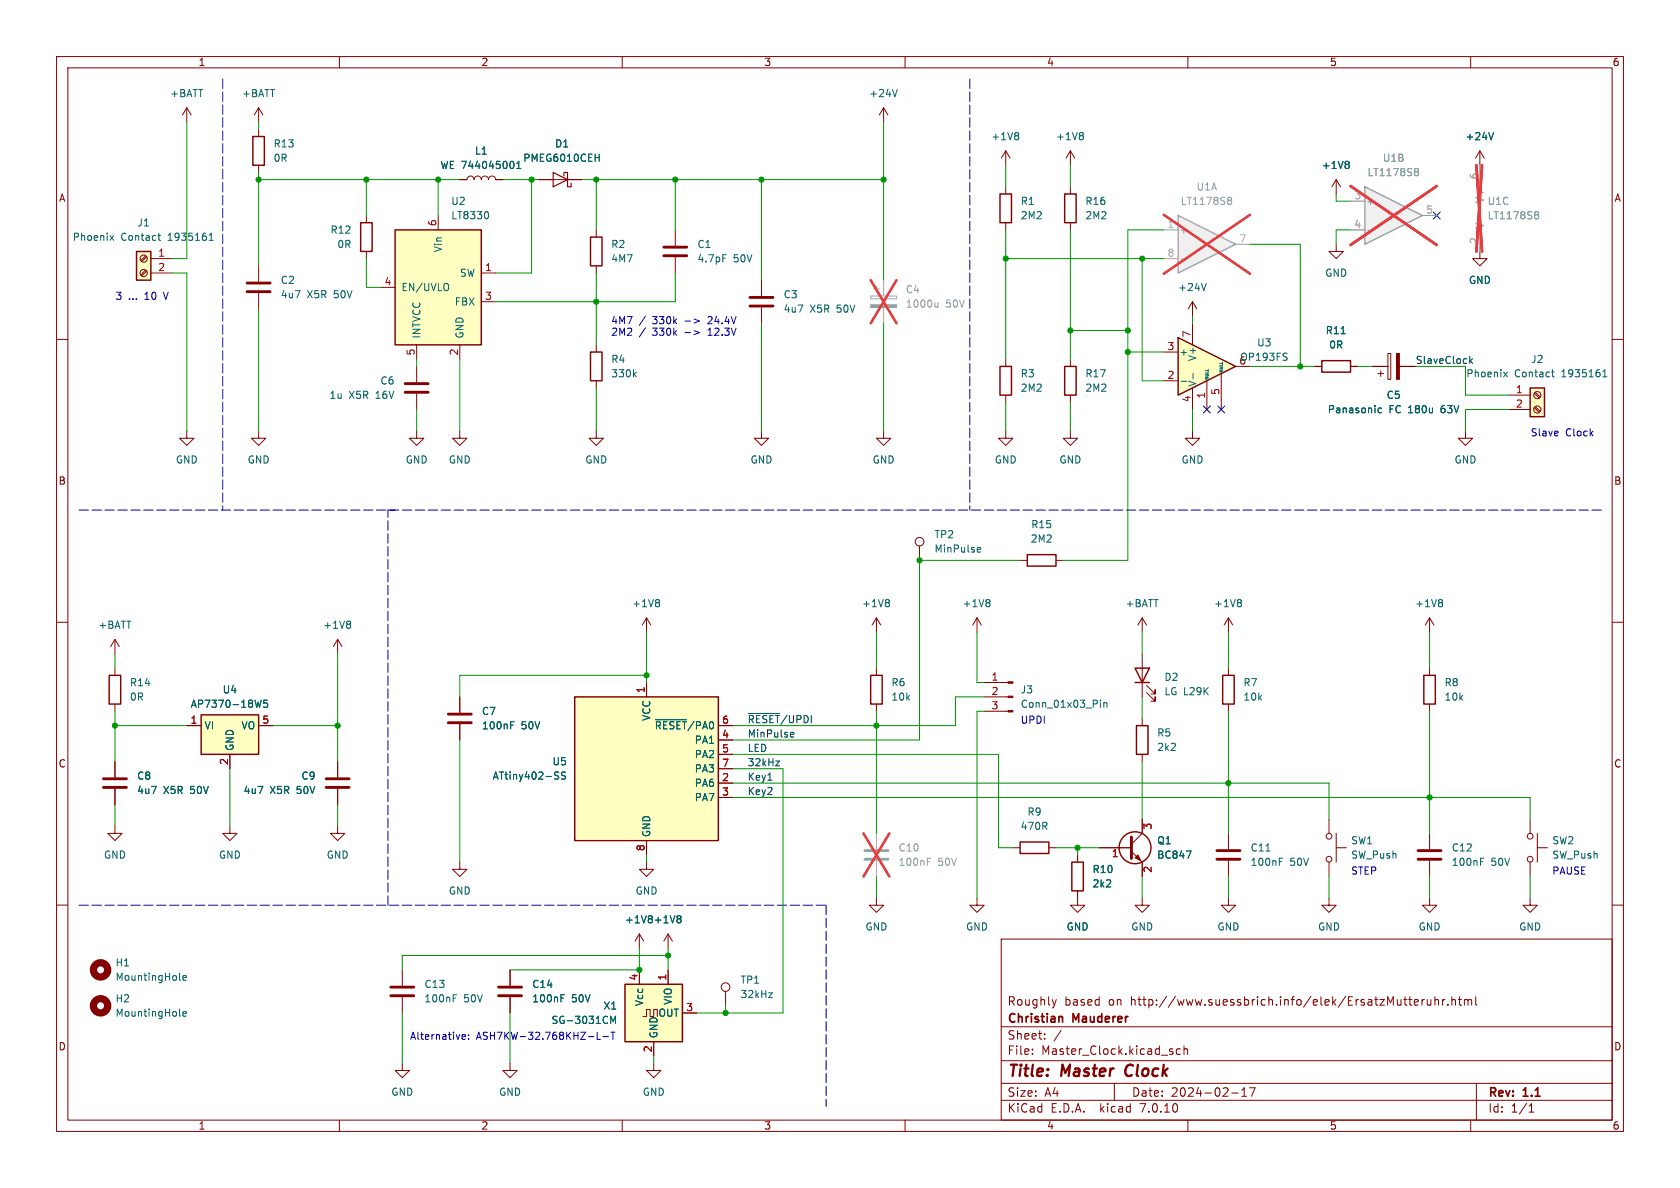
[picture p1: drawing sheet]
<svg xmlns="http://www.w3.org/2000/svg" width="297mm" height="210mm" viewBox="0 0 297 210" stroke-linecap="round" stroke-linejoin="round" font-family="sans-serif">
<g fill="none" stroke="#840000" stroke-width=".18">
<path d="M10 10h277v190h-277zM12 12h273v186h-273zM45.7 19.1v2.5M45.7 19.1l-.7 1.2M45.7 19.1l.8 1.2M60 10v2M110 10v2M156.2 19.1l-.8 1.2M156.2 19.1v2.5M156.2 19.1l.8 1.2M160 10v2M210 10v2"/>
<path d="M260 10v2M45.7 22.9v1.2M45.7 29.2v1.3M95.2 31.8h7.7M177.8 26.7v2.5M177.8 33v1.3M177.8 39.4v1.2M177.8 26.7l-.8 1.2M177.8 26.7l.8 1.2M189.2 26.7v2.5M189.2 33v1.3M189.2 39.4v1.2"/>
<path d="M189.2 26.7l-.7 1.2M189.2 26.7l.8 1.2M10 60h2M45.7 47v2.8M45.7 51.8v2.8M105.4 40.6v1.3M105.4 47v1.3M119.4 40.6v2.8M119.4 45.5v2.8M134.6 49.5v2.8M134.6 54.4v2.8M210.8 53.3l-.7 1.3"/>
<path d="M210.8 53.3v2.6M210.8 53.3l.8 1.3M236.2 43.2v1.3h1.3l-1.3 1.2-1.3-1.2h1.3M261.6 44.5v1.2h1.3l-1.3 1.3-1.3-1.3h1.3M285 60h2M33 76.2v1.3h1.3l-1.3 1.2-1.3-1.2h1.3M45.7 76.2v1.3h1.3l-1.3 1.2-1.3-1.2h1.3M73.7 76.2v1.3h1.2l-1.2 1.2-1.3-1.2h1.3M105.4 76.2v1.3h1.3l-1.3 1.2-1.3-1.2h1.3M105.4 61v1.2M105.4 67.3v1.3M134.6 76.2v1.3h1.3l-1.3 1.2-1.3-1.2h1.3"/>
<path d="M156.2 76.2v1.3h1.3l-1.3 1.2-1.3-1.2h1.3M232.4 64.8h1.3M238.8 64.8h1.2M162.6 96.5v2.6M10 110h2M20.3 118.1v1.3M114.3 109.2v2.6M114.3 109.2l-.8 1.3M114.3 109.2l.8 1.3M154.9 109.2l-.7 1.3M154.9 109.2v2.6M154.9 118.1v1.3"/>
<path d="M154.9 109.2l.8 1.3M172.7 109.2l-.7 1.3M172.7 109.2v2.6M172.7 109.2l.8 1.3M201.9 109.2v2.6M201.9 115.6v7.6M201.9 109.2l-.7 1.3M201.9 109.2l.8 1.3M217.2 109.2l-.8 1.3M217.2 109.2v2.6M217.2 118.1v1.3M217.2 109.2l.7 1.3"/>
<path d="M252.7 118.1v1.3M285 110h2M20.3 124.5v1.2M20.3 134.6v2.8M20.3 139.4v2.8M33 128.3h2.6M40.6 133.4v2.5M45.7 128.3h2.6M59.7 134.6v2.8M59.7 139.4v2.8M81.3 123.2v2.8M81.3 128v2.8"/>
<path d="M114.3 120.7v2.5M127 128.3h2.5M127 138.4h2.5M127 130.8h2.5M127 133.4h2.5M127 135.9h2.5M154.9 124.5v1.2M174 125.7h4.2M174 123.2h4.2M174 120.7h4.2M201.9 127v1.3M201.9 133.4v1.2"/>
<path d="M202.7 122.4l1.5 1.6v-.8v.8h-.7M202.7 121.2l1.5 1.5v-.8v.8h-.7M217.2 124.5v1.2M252.7 124.5v1.2M10 160h2M20.3 146.1v1.2h1.3l-1.3 1.3-1.3-1.3h1.3M40.6 146.1v1.2h1.3l-1.3 1.3-1.2-1.3h1.2M59.7 146.1v1.2h1.3l-1.3 1.3-1.3-1.3h1.3M81.3 152.4v1.3h1.2l-1.2 1.2-1.3-1.2h1.3M114.3 152.4v1.3h1.3l-1.3 1.2-1.3-1.2h1.3M114.3 148.6v2.5M127 141h2.5"/>
<path d="M154.9 158.8v1.2h1.3l-1.3 1.3-1.2-1.3h1.2M172.7 158.8v1.2h1.3l-1.3 1.3-1.3-1.3h1.3M179.1 149.9h1.2M185.4 149.9h1.3M190.5 157.5v2.5h1.3l-1.3 1.3-1.3-1.3h1.3M190.5 151.1v1.3M194.3 149.9h5.7M200 150.5l1.9 1.9v2.5M201.9 158.8v1.2h1.3l-1.3 1.3-1.2-1.3h1.2M201.9 144.8v2.5l-1.9 1.9M217.2 158.8v1.2h1.2l-1.2 1.3-1.3-1.3h1.3M217.2 147.3v2.8"/>
<path d="M217.2 152.1v2.8M234.9 158.8v1.2h1.3l-1.3 1.3-1.2-1.3h1.2M234.9 144.8v2.5M234.9 152.4v2.5M236.2 149.9h1.8M236.2 147.3v5.1M252.7 158.8v1.2h1.3l-1.3 1.3-1.2-1.3h1.2M252.7 147.3v2.8M252.7 152.1v2.8M270.5 158.8v1.2h1.3l-1.3 1.3-1.3-1.3h1.3M270.5 144.8v2.5M270.5 152.4v2.5"/>
<path d="M271.8 149.9h1.8M271.8 147.3v5.1M285 160h2M71.1 171.5v2.7M71.1 176.3v2.8M90.2 171.5v2.7M90.2 176.3v2.8M113 165.1v2.5M113 171.5v2.5M113 165.1l-.7 1.3M113 165.1l.8 1.3M113.7 179.7h.6v-1.3h.6v1.3h.7v-1.3h.6v1.3"/>
<path d="M118.1 165.1l-.8 1.3M118.1 165.1v2.5M118.1 171.5v2.5M118.1 165.1l.8 1.3M120.6 179.1h2.6M128.3 175.3v2.5M177 166h108v32h-108zM186 176.7l.4 1M186.4 177.7l-.2 .4M186.7 176.7l-.3 1M249 176.7h.6M249.2 177.5l.4 .2"/>
<path d="M250 177.2l.7-.1v-.3l-.5-.1-.2 .2 .1 .7h.6M251.4 176.7v1M251.8 176.7l-.3 .1-.1 .2M252.3 176.7l.1 .9 .3 .1 .3-.1M253 176.7v1M253.7 176.8l.2-.1 .3 .1 .1 .9M253.7 176.2v1.5M255 176.7v1M255.5 176.7l-.3 .1-.2 .2M256 177.6v.1M256.7 176.8l.2-.1 .3 .1 .1 .9M256.7 176.2v1.5"/>
<path d="M257.8 176.7h.6M258 176.2v1.3l.4 .2M258.9 176.8l.4-.1 .2 .2M258.9 176.7v1M259.5 176.9l.2-.2 .4 .1 .1 .9M259.5 176.9v.8M260.9 176.2v1.3l.2 .2M60 198v2M71.1 188v1.2h1.3l-1.3 1.3-1.3-1.3h1.3M90.2 188v1.2h1.2l-1.2 1.3-1.3-1.3h1.3M110 198v2M115.6 188v1.2h1.2l-1.2 1.3-1.3-1.3h1.3"/>
<path d="M115.6 184.2v2.5M160 198v2M177 194.5h108M177 191.5h108M177 187.5h108M177 181.5h108M182.5 186.3v.1M182.5 185.5v.1M184.7 183.6v.1M184.7 182.8v.1M187.6 182.1l-1.3 2M197 191.5v3"/>
<path d="M207.3 186v.3M208.7 185.5l-.5-.1-.2 .3v.4l.1 .2h.6M209.3 185.5l.2-.1 .4 .1 .1 .9M209.3 184.9v1.5M210 198v2M217.7 193.2h1.2M219.5 193.8h.9M219.5 192.7l.5-.4v1.5M220.9 192.3h1l-.7 1.5M260 198v2M261 191.5v6.5M270.3 196.6h.9"/>
<path d="M270.3 195.5l.4-.4v1.5"/>
<circle cx="162.6" cy="95.8" r=".76"/>
<circle cx="235" cy="151.9" r=".51"/>
<circle cx="235" cy="147.8" r=".51"/>
<circle cx="270.5" cy="147.8" r=".51"/>
<circle cx="270.5" cy="151.9" r=".51"/>
<circle cx="128.3" cy="174.5" r=".76"/>
</g>
<path d="M199.2 188.5a1.27 1.27 0 0 0 0 1.6" fill="none" stroke="#840000" stroke-width=".4"/>
<path d="M187.6 179.7l.2 .2v.8" fill="none" stroke="#840000" stroke-width=".3"/>
<g fill="none" stroke="#006464" stroke-width=".18">
<path d="M158.6 15.8l-.4 1.3M105.2 27.9h.7M105.9 27.2v1.3M179.9 23.4l.2 .3-.2 .3 .2 .2v.3l-.2 .2M191.3 23.4l.2 .3-.2 .3 .2 .2v.3l-.2 .2M127.8 45h.6M213.2 50.1l-.4 1.3M237.1 59h.7M112.1 66.1l.4 .5M112.5 65.8l-.5 .5M172.8 97.5h.5M172.8 96.8h.4l.2 .3-.6 .1"/>
<path d="M116.4 106l.2 .2-.2 .3 .2 .3v.2l-.2 .3M157 106l.2 .2-.2 .3 .2 .3v.2l-.2 .3M174.8 106l.2 .2-.2 .3 .2 .3v.2l-.2 .3M219.2 106l.3 .2-.3 .3 .3 .3v.2l-.3 .3M46.2 123.8l-.3 1.2-.3-.9M47.3 123.8h-.6l-.1 .6 .2-.1h.4l.1 .2v.4l-.2 .1-.5-.1M90.3 128.2h.4M90.3 127.6h.6M98.3 137.1l.3 .1 .2 .3-.3 .2h-.3M98.3 136.5h.5M100 136.5h-.5l-.2 .2 .1 .3 .5 .3v.3l-.2 .1h-.4M115.9 127.2h5.5"/>
<path d="M194.5 123.8v.1M194.5 124.2v.8M195.1 124.2v.8M195.1 124.3l.2-.1 .3 .1 .1 .7M209.7 150.4h.9l-.6 1.3M223.8 150.4h.7M226.2 152.3h.4M226.2 151.7h.6M261.7 152.3h.5M261.7 151.7h.6M31.7 173.1l.2 .2M31.7 179.5l.2 .1"/>
<path d="M32.3 172.9l.6-.1v-.3h-.4l-.2 .1 .1 .6h.5M32.3 179.2l.6-.1v-.2l-.4-.1-.2 .2 .1 .6h.5M80.1 176.4h.4M80.1 175.8h.6M99.2 176.4h.4M99.2 175.8h.6M120.2 161.9l.2 .2-.2 .3 .2 .3v.2l-.2 .2M135.9 175.5h.6l-.6 .8h.6M108 180.9v-1.3l.4 1 .4-1v1.3"/>
</g>
<g fill="#840000" stroke="#840000" stroke-width=".18">
<path d="M178.2 125.6h.9v.3h-.9z"/>
<path d="M178.2 123.1h.9v.2h-.9z"/>
<path d="M178.2 120.5h.9v.3h-.9z"/>
<path d="M200.7 151.6l.5-.5 .5 1z"/>
</g>
<g fill="none" stroke="#840000" stroke-width=".25">
<path d="M44.7 24.1h2v5.1h-2zM176.8 34.3h2v5.1h-2zM188.2 34.3h2v5.1h-2zM104.4 41.9h2v5.1h-2zM104.4 62.2h2v5.1h-2zM233.7 63.8h5.1v2h-5.1zM19.3 119.4h2v5.1h-2zM153.9 119.4h2.1v5.1h-2.1zM200.7 118.1h2.5l-1.3 2.6zM216.2 119.4h2v5.1h-2zM251.7 119.4h2v5.1h-2zM35.6 126.4h10.1v7h-10.1z"/>
<path d="M101.6 123.2h25.4v25.4h-25.4zM200.7 120.7h2.5M200.9 128.3h2v5.1h-2zM180.3 148.8h5.1v2.1h-5.1zM189.5 152.4h2v5.1h-2zM110.5 174h10.1v10.2h-10.1z"/>
<circle cx="200.7" cy="149.9" r="2.82"/>
</g>
<g fill="none" stroke="#840000" stroke-width=".51">
<path d="M43.7 51.6h4.1M43.7 50h4.1M117.3 45.2h4.1M117.3 43.7h4.1M132.6 54.1h4.1M132.6 52.6h4.1M18.3 139.2h4.1M18.3 137.7h4.1M57.7 139.2h4M57.7 137.7h4M79.2 127.8h4.1M79.2 126.2h4.1"/>
<path d="M200 148v3.8M215.1 151.9h4.1M215.1 150.4h4.1M250.7 151.9h4.1M250.7 150.4h4.1M69.1 176h4.1M69.1 174.5h4.1M88.1 176h4.1M88.1 174.5h4.1"/>
</g>
<path d="M97.8 30.5l2.5 1.3-2.5 1.2zM99.7 31.1v-.6h.6v2.5h.7v-.6" fill="none" stroke="#840000" stroke-width=".2"/>
<path d="M153.9 52.3h4.6v.5h-4.6zM154.4 51.1h1M154.9 50.5v1.1M156.2 49.5v2.8M156.2 54.4v2.8M154.9 147.3v2.8M154.9 152.1v2.8" fill="none" stroke="#a1a1a1" stroke-width=".18"/>
<path d="M153.9 53.8h4.6v.6h-4.6z" fill="#a1a1a1" stroke="#a1a1a1" stroke-width=".18"/>
<path d="M165.8 53.5v.8M165.8 54.2l-.2 .1-.3-.1M163.9 152.3h.5M163.9 151.7h.6" fill="none" stroke="#989898" stroke-width=".18"/>
<path d="M153.9 49.5l4.6 7.7M158.5 49.5l-4.6 7.7M152.7 147.3l4.5 7.6M157.2 147.3l-4.5 7.6" fill="none" stroke="#eb3a3d" stroke-width=".46"/>
<g fill="#ffffc2" stroke="#ffffc2" stroke-width=".18">
<path d="M35.6 126.4h10.1v7h-10.1z"/>
<path d="M110.5 174h10.1v10.2h-10.1z"/>
<path d="M101.6 123.2h25.4v25.4h-25.4z"/>
</g>
<g fill="none" stroke="#840000" stroke-width="1.3">
<circle cx="17.8" cy="171.4" r="1.27"/>
<circle cx="17.8" cy="177.8" r="1.27"/>
</g>
<path d="M152.9 151.9h4.1M152.9 150.4h4.1" fill="none" stroke="#a1a1a1" stroke-width=".51"/>
<path d="M241.3 33l10.2 5.1-10.2 5.1z" fill="#f0f0f0"/>
<path d="M241.3 33l10.2 5.1-10.2 5.1z" fill="none" stroke="#a1a1a1" stroke-width=".25"/>
<path d="M238.8 35.6h2.5M251.5 38.1h2.5M261.6 29.2v3.8M238.8 40.6h2.5M261.6 40.6v3.9" fill="none" stroke="#a1a1a1" stroke-width=".18"/>
<path d="M250.3 29.8h.2l.3 .2-.3 .3M250.3 30.3h.2M250.5 30.3l.2 .2 .1 .3-.2 .2-.3 .1M261.7 38.1v.9M271.5 37.4l.4 .1 .1 .2-.2 .3M271.5 38h.3M271.8 38l.2 .1v.3l-.1 .2-.4 .1M241.8 40.7h1" fill="none" stroke="#989898" stroke-width=".18"/>
<path d="M238.8 32.9l15.2 10.4M254 32.9l-15.2 10.4M261 29.2l1 15.3M262 29.2l-1 15.3" fill="none" stroke="#eb3a3d" stroke-width=".46"/>
<path d="M261.6 26.7l-.7 1.2M261.6 26.7v2.5M261.6 26.7l.8 1.2" fill="none" stroke="#840000" stroke-width=".18"/>
<path d="M264 23.4l-.4 1.3" fill="none" stroke="#006464" stroke-width=".18"/>
<path d="M208.3 38.1l10.1 5.1-10.1 5.1z" fill="#f0f0f0"/>
<path d="M208.3 38.1l10.1 5.1-10.1 5.1z" fill="none" stroke="#a1a1a1" stroke-width=".25"/>
<path d="M205.7 40.6h2.6M205.7 45.7h2.6M218.4 43.2h2.6" fill="none" stroke="#a1a1a1" stroke-width=".18"/>
<path d="M217.3 34.9h.2l.2 .2-.2 .3M217.3 35.4h.2M217.5 35.4l.2 .1v.4l-.1 .2h-.3M208.8 45.8h1" fill="none" stroke="#989898" stroke-width=".18"/>
<path d="M205.7 38l15.3 10.4M221 38l-15.3 10.4" fill="none" stroke="#eb3a3d" stroke-width=".46"/>
<path d="M236.2 31.8l-.7 1.2M236.2 31.8v2.5M236.2 31.8l.8 1.2" fill="none" stroke="#840000" stroke-width=".18"/>
<path d="M238.3 28.5l.2 .3-.2 .3 .2 .2v.2l-.2 .3" fill="none" stroke="#006464" stroke-width=".18"/>
<path d="M208.3 59.7l10.1 5.1-10.1 5.1z" fill="#ffffc2"/>
<path d="M63.8 39.4h2v5.1h-2zM24.1 44.5h2.6v5h-2.6zM69.8 40.6h15.3v20.4h-15.3zM208.3 59.7l10.1 5.1-10.1 5.1zM176.8 64.8h2v5.1h-2zM188.2 64.8h2v5.1h-2zM270.5 68.6h2.5v5.1h-2.5zM181.6 98h5.1v2.1h-5.1z" fill="none" stroke="#840000" stroke-width=".25"/>
<g fill="none" stroke="#840000" stroke-width=".18">
<path d="M33 19.1l-.7 1.2M33 19.1v2.5M33 19.1l.8 1.2M64.8 38.1v1.3M77.5 38.1v2.5M81.3 31.8h1.2a.64 .64 0 0 1 .7-.7 .64 .64 0 0 1 .6 .7 .64 .64 0 0 1 .7-.7 .64 .64 0 0 1 .6 .7 .64 .64 0 0 1 .6-.7 .64 .64 0 0 1 .7 .7 .64 .64 0 0 1 .6-.7 .64 .64 0 0 1 .6 .7h1.3M95.2 31.8h2.6M100.3 31.8h2.6M25.8 47.8l-.9 .8M25.8 45.2l-.9 .9M25.9 47.9l-.8 .9M25.9 45.4l-.8 .8"/>
<path d="M26.7 45.7h3.8M26.7 48.3h3.8M64.8 44.5v1.2M67.3 50.8h2.5M85.1 48.3h2.5M85.1 53.3h2.5M210.8 57.2v3.8M73.7 61v2.5M73.7 64.8v2.8M73.7 69.6v2.8M81.3 76.2v1.3h1.2l-1.2 1.2-1.3-1.2h1.3M81.3 61v2.5"/>
<path d="M177.8 76.2v1.3h1.3l-1.3 1.2-1.3-1.2h1.3M177.8 63.5v1.3M177.8 69.9v1.2M189.2 76.2v1.3h1.3l-1.3 1.2-1.2-1.2h1.2M189.2 63.5v1.3M189.2 69.9v1.2M205.7 67.3h2.6M205.7 62.2h2.6M210.8 76.2v1.3h1.3l-1.3 1.2-1.3-1.2h1.3M210.8 68.6v3.8M213.4 67.3v5.1M215.9 66v6.4"/>
<path d="M218.4 64.8h2.6M232.4 64.8h1.3M238.8 64.8h1.2M242.6 64.8h2.8M243.6 66h1M244.1 65.5v1M245.4 62.5h.5v4.6h-.5zM247.4 64.8h2.8M259.1 76.2v1.3h1.2l-1.2 1.2-1.3-1.2h1.3M266.7 69.9h3.8M266.7 72.4h3.8M271.2 72.1l.9 .8"/>
<path d="M271.2 69.5l.9 .9M271.4 71.9l.9 .8M271.4 69.3l.9 .9M180.3 99.1h1.3M186.7 99.1h1.3M20.3 113l-.7 1.3M20.3 113v2.6M20.3 113l.8 1.3M59.7 113l-.8 1.3M59.7 113v2.6M59.7 113l.8 1.3M252.7 109.2l-.7 1.3"/>
<path d="M252.7 109.2v2.6M252.7 109.2l.8 1.3M20.3 134.6v2.8M20.3 139.4v2.8M33 128.3h2.6M40.6 133.4v2.5M45.7 128.3h2.6M59.7 134.6v2.8M59.7 139.4v2.8M81.3 123.2v2.8M81.3 128v2.8M114.3 120.7v2.5"/>
<path d="M127 138.4h2.5M127 130.8h2.5M127 133.4h2.5M127 128.3h2.5M127 135.9h2.5M114.3 148.6v2.5M127 141h2.5M190.5 151.1v1.3M190.5 157.5v1.3M194.3 149.9h5.7M201.9 144.8v2.5M201.9 152.4v2.5"/>
<path d="M90.2 171.5v2.7M90.2 176.3v2.8M113 171.5v2.5M118.1 171.5v2.5M120.6 179.1h2.6M115.6 184.2v2.5"/>
<circle cx="25.4" cy="45.7" r=".63"/>
<circle cx="25.4" cy="48.3" r=".63"/>
<circle cx="271.8" cy="72.4" r=".63"/>
<circle cx="271.8" cy="69.8" r=".63"/>
</g>
<g fill="none" stroke="#006464" stroke-width=".18">
<path d="M86.2 37.5l.2 .4-.2 .7M90.6 28.5a.79 .79 0 0 1 0 1.3M91.3 29.8h.8M91.3 28.9l.4-.4v1.3M105.2 27.9h.7M105.9 27.2v1.3M238.3 28.5l.2 .3-.2 .3 .2 .2v.2l-.2 .3M264 23.4l-.4 1.3M19.4 41.6l.7 .9M20.1 41.6l-.7 .9M27.9 41.6h.5M28.1 41.2v1.1l.3 .2"/>
<path d="M37 42.5h.7M37 41.6l.3-.4v1.3M79.1 50.2a.9 .9 0 0 1 0 1.1M237.1 59h.7M208.8 67.4h1M210.9 66v1M227.4 62.4l.1 .1M227.4 63.2l.1 .1-.1 .3M244.2 72.2l-.3-.1-.3 .3 .1 .5h.5M265.8 65.8l.7 .8M266.5 65.8l-.7 .8M274.3 65.8h.5"/>
<path d="M274.5 65.3v1.1l.3 .2M283.4 66.6h.7M283.4 65.7l.3-.4v1.3M61.7 109.8l.3 .2-.3 .3 .3 .3v.2l-.3 .3M254.8 106l.2 .2-.2 .3 .2 .3v.2l-.2 .3M46.2 123.8l-.3 1.2-.3-.9M47.3 123.8h-.6l-.1 .6 .2-.1h.4l.1 .2v.4l-.2 .1-.5-.1M90.3 128.2h.4M90.3 127.6h.6M98.3 137.1l.3 .1 .2 .3-.3 .2h-.3M98.3 136.5h.5M100 136.5h-.5l-.2 .2 .1 .3 .5 .3v.3l-.2 .1h-.4"/>
<path d="M115.9 127.2h5.5M209.7 150.4h.9l-.6 1.3M99.2 176.4h.4M99.2 175.8h.6M120.2 161.9l.2 .2-.2 .3 .2 .3v.2l-.2 .2M108 180.9v-1.3l.4 1 .4-1v1.3"/>
</g>
<g fill="#ffffc2" stroke="#ffffc2" stroke-width=".18">
<path d="M24.1 44.5h2.6v5h-2.6z"/>
<path d="M270.5 68.6h2.5v5.1h-2.5z"/>
<path d="M69.8 40.6h15.3v20.4h-15.3z"/>
</g>
<path d="M246.9 62.5h.5v4.6h-.5z" fill="#840000" stroke="#840000" stroke-width=".18"/>
<path d="M71.6 69.3h4.1M71.6 67.8h4.1" fill="none" stroke="#840000" stroke-width=".51"/>
<path d="M259.8 63v1.3M260 63.8l.3 .5M260.3 63.4l-.5 .5M132.3 126.1h5.5M135.7 137.9h.8M137.1 134.5h.7l-.7 .9h.7M139.8 130.2h.5M139.8 129.5h.4l.1 .3-.6 .1" fill="none" stroke="#0f0f0f" stroke-width=".18"/>
<g fill="none" stroke="#0000c2" stroke-width=".18">
<path d="M121.1 56.7h1M121.1 58.8h1M122.7 56.4l1 .3-1 .4M122.7 58.4l1 .4-1 .4M125.2 59.3h.7M125.3 58.3l-.1 .1M68.6 90.2h1.2M81.7 183.6l.2 .1h.3M81.7 183.1l.2-.2h.2l.2 .2v.1l-.6 .1M82.8 183.6v.1M82.8 183v.1M105.6 182.5v1.2h.6"/>
<path d="M106.6 183.3h1M108 182.5h.7M108.4 182.5v1.2"/>
</g>
<path d="M39.4 14v76.2M171.4 14v76.2M14 90.2h269.2M14 160h132M68.6 160v-69.8M146 160v35.6" fill="none" stroke="#0000c2" stroke-width=".18" stroke-dasharray="1.7 .6"/>
<g fill="none" stroke="#009600" stroke-width=".18">
<path d="M33 21.6v24.1h-2.5M45.7 31.8h35.6M45.7 21.6v1.3M45.7 30.5v16.5M64.8 31.8v6.3M77.5 31.8v6.3M88.9 31.8h6.3M94 31.8v16.5h-6.4M102.9 31.8h53.3M105.4 31.8v8.8M119.4 31.8v8.8M134.6 31.8v17.7"/>
<path d="M156.2 21.6v27.9M177.8 29.2v3.8M189.2 29.2v3.8M236.2 34.3v1.3h2.6M30.5 48.3h2.5v27.9M45.7 54.6v21.6M64.8 45.7v5.1h2.5M105.4 48.3v12.7M119.4 48.3v5h-31.8M134.6 57.2v19M156.2 57.2v19M177.8 40.6v22.9"/>
<path d="M177.8 45.7h27.9M189.2 40.6v22.9M189.2 58.4h10.2M201.9 45.7v21.6h3.8M205.7 40.6h-6.3v58.5h-11.4M210.8 55.9v1.3M221 43.2h8.9v21.6M238.8 40.6h-2.6v2.6M73.7 63.5v1.3M73.7 72.4v3.8M81.3 63.5v12.7M105.4 68.6v7.6"/>
<path d="M177.8 71.1v5.1M189.2 71.1v5.1M199.4 62.2h6.3M210.8 72.4v3.8M221 64.8h11.4M240 64.8h2.6M250.2 64.8h8.9v5.1h7.6M266.7 72.4h-7.6v3.8M180.3 99.1h-17.7v31.7h-33.1M20.3 115.6v2.5M59.7 115.6v19M114.3 119.4h-33v3.8"/>
<path d="M114.3 111.8v8.9M154.9 111.8v6.3M172.7 111.8v8.9h1.3M201.9 111.8v3.8M217.2 111.8v6.3M252.7 111.8v6.3M20.3 125.7v8.9M20.3 128.3h12.7M40.6 135.9v10.2M48.3 128.3h11.4M81.3 130.8v21.6M129.5 135.9h8.9v43.2h-15.2"/>
<path d="M129.5 133.4h47v16.5h2.6M129.5 138.4h105.4v6.4M154.9 125.7v21.6M174 123.2h-5.1v5.1h-39.4M174 125.7h-1.3v33.1M201.9 123.2v3.8M201.9 134.6v10.2M217.2 125.7v21.6M252.7 125.7v21.6M20.3 142.2v3.9M59.7 142.2v3.9M114.3 151.1v1.3"/>
<path d="M129.5 141h141v3.8M154.9 154.9v3.9M186.7 149.9h7.6M190.5 149.9v1.2M201.9 154.9v3.9M217.2 154.9v3.9M234.9 154.9v3.9M252.7 154.9v3.9M270.5 154.9v3.9M71.1 179.1v8.9M90.2 179.1v8.9M113 167.6v3.9h-22.8"/>
<path d="M118.1 167.6v3.9M118.1 168.9h-47v2.6M128.3 177.8v1.3M115.6 186.7v1.3"/>
</g>
<path d="M253.4 37.5l1.2 1.2M254.6 37.5l-1.2 1.2M212.8 71.8l1.2 1.2M214 71.8l-1.2 1.2M215.3 71.8l1.2 1.2M216.5 71.8l-1.2 1.2" fill="none" stroke="#000084" stroke-width=".18"/>
<path d="M250.3 29.8h.2l.3 .2-.3 .3M250.3 30.3h.2M250.5 30.3l.2 .2 .1 .3-.2 .2-.3 .1M261.7 38.1v.9M271.5 37.4l.4 .1 .1 .2-.2 .3M271.5 38h.3M271.8 38l.2 .1v.3l-.1 .2-.4 .1M241.8 40.7h1" fill="none" stroke="#989898" stroke-width=".18"/>
<path d="M238.8 35.6h2.5M251.5 38.1h2.5M261.6 29.2v3.8M238.8 40.6h2.5M261.6 40.6v3.9" fill="none" stroke="#a1a1a1" stroke-width=".18"/>
<path d="M238.8 32.9l15.2 10.4M254 32.9l-15.2 10.4M261 29.2l1 15.3M262 29.2l-1 15.3" fill="none" stroke="#eb3a3d" stroke-width=".46"/>
<g fill="#009600" stroke="#009600" stroke-width=".18">
<circle cx="189.2" cy="58.4" r=".46"/>
<circle cx="199.4" cy="58.4" r=".46"/>
<circle cx="199.4" cy="62.2" r=".46"/>
<circle cx="119.4" cy="31.8" r=".46"/>
<circle cx="134.6" cy="31.8" r=".46"/>
<circle cx="156.2" cy="31.8" r=".46"/>
<circle cx="201.9" cy="45.7" r=".46"/>
<circle cx="229.9" cy="64.8" r=".46"/>
<circle cx="190.5" cy="149.9" r=".46"/>
<circle cx="217.2" cy="138.4" r=".46"/>
<circle cx="252.7" cy="141" r=".46"/>
<circle cx="114.3" cy="119.4" r=".46"/>
<circle cx="20.3" cy="128.3" r=".46"/>
<circle cx="59.7" cy="128.3" r=".46"/>
<circle cx="128.3" cy="179.1" r=".46"/>
<circle cx="118.1" cy="168.9" r=".46"/>
<circle cx="113" cy="171.5" r=".46"/>
<circle cx="154.9" cy="128.3" r=".46"/>
<circle cx="162.6" cy="99.1" r=".46"/>
<circle cx="94" cy="31.8" r=".46"/>
<circle cx="105.4" cy="31.8" r=".46"/>
<circle cx="105.4" cy="53.3" r=".46"/>
<circle cx="177.8" cy="45.7" r=".46"/>
<circle cx="77.5" cy="31.8" r=".46"/>
<circle cx="45.7" cy="31.8" r=".46"/>
<circle cx="64.8" cy="31.8" r=".46"/>
</g>
<g font-size="2.8" fill="#840000">
<text x="178" y="190.9">Title:</text>
<text x="187.7" y="190.9">Master</text>
<text x="199.8" y="190.9">Clock</text>
</g>
<g font-size="2.1" fill="#840000">
<text x="178" y="178">Roughly</text>
<text x="188.2" y="178">based</text>
<text x="196" y="178">on</text>
<text x="200" y="178">http://www.suessbrich.info/elek/ErsatzMutteruhr.html</text>
<text x="178" y="184">Sheet:</text>
<text x="178" y="181.2">Christian</text>
<text x="189.7" y="181.2">Mauderer</text>
<text x="178" y="186.7">File:</text>
<text x="184.1" y="186.7">Master_Clock.kicad_sch</text>
<text x="178" y="196.9">KiCad</text>
<text x="178" y="194.1">Size:</text>
<text x="184.7" y="194.1">A4</text>
<text x="185.7" y="196.9">E.D.A.</text>
<text x="194.6" y="196.9">kicad</text>
<text x="200" y="194.1">Date:</text>
<text x="201.8" y="196.9">7.0.10</text>
<text x="207" y="194.1">2024-02-17</text>
<text x="263" y="194.3">Rev:</text>
<text x="263" y="196.9">Id:</text>
<text x="267.1" y="196.9">1/1</text>
<text x="269.4" y="194.3">1.1</text>
</g>
<g font-size="1.8" fill="#840000">
<text x="35" y="11.9">1</text>
<text x="85" y="11.9">2</text>
<text x="135" y="11.9">3</text>
<text x="185" y="11.9">4</text>
<text x="235" y="11.9">5</text>
<text x="285" y="11.9">6</text>
<text x="10.3" y="35.9">A</text>
<text x="285.3" y="35.9">A</text>
<text x="10.3" y="85.9">B</text>
<text x="285.3" y="85.9">B</text>
<text x="10.3" y="135.9">C</text>
<text x="285.3" y="135.9">C</text>
<text x="10.3" y="185.9">D</text>
<text x="285.3" y="185.9">D</text>
<text x="35" y="199.9">1</text>
<text x="85" y="199.9">2</text>
<text x="135" y="199.9">3</text>
<text x="185" y="199.9">4</text>
<text x="235" y="199.9">5</text>
<text x="285" y="199.9">6</text>
</g>
<g font-size="1.8" fill="#006464">
<text x="30" y="17.4">+BATT</text>
<text x="42.7" y="17.4">+BATT</text>
<text x="153.6" y="17.4">+24V</text>
<text x="48.3" y="28.8">0R</text>
<text x="48.3" y="26.3">R13</text>
<text x="83.9" y="27.5">L1</text>
<text x="92.4" y="28.8">PMEG6010CEH</text>
<text x="98" y="26.3">D1</text>
<text x="175.2" y="25">+1V8</text>
<text x="186.6" y="25">+1V8</text>
<text x="259" y="25">+24V</text>
<text x="77.8" y="30.1">WE 744045001</text>
<text x="233.6" y="30.1">+1V8</text>
<text x="24.2" y="40.2">J1</text>
<text x="58.3" y="41.5">R12</text>
<text x="79.7" y="36.4">U2</text>
<text x="79.7" y="39">LT8330</text>
<text x="180.3" y="36.4">R1</text>
<text x="180.3" y="39">2M2</text>
<text x="191.8" y="36.4">R16</text>
<text x="191.8" y="39">2M2</text>
<text x="12.7" y="42.8">Phoenix</text>
<text x="21.4" y="42.8">Contact</text>
<text x="29.8" y="42.8">1935161</text>
<text x="59.5" y="44">0R</text>
<text x="78.3" y="44.7" transform="rotate(-90 78.3 44.7)">Vin</text>
<text x="108" y="44">R2</text>
<text x="108" y="46.6">4M7</text>
<text x="123.2" y="44">C1</text>
<text x="123.2" y="46.6">4.7pF</text>
<text x="129.6" y="46.6">50V</text>
<text x="49.5" y="50.4">C2</text>
<text x="49.5" y="52.9">4u7</text>
<text x="54.3" y="52.9">X5R</text>
<text x="59.1" y="52.9">50V</text>
<text x="70.9" y="51.7">EN/UVLO</text>
<text x="81.2" y="49.1">SW</text>
<text x="138.4" y="52.9">C3</text>
<text x="208.2" y="51.7">+24V</text>
<text x="234.2" y="49.1">GND</text>
<text x="259.6" y="50.4">GND</text>
<text x="74.5" y="59.9" transform="rotate(-90 74.5 59.9)">INTVCC</text>
<text x="80.3" y="54.2">FBX</text>
<text x="82.1" y="59.9" transform="rotate(-90 82.1 59.9)">GND</text>
<text x="138.4" y="55.5">4u7</text>
<text x="143.2" y="55.5">X5R</text>
<text x="148" y="55.5">50V</text>
<text x="234.3" y="59.3">R11</text>
<text x="108" y="64.4">R4</text>
<text x="208.4" y="63.1">+</text>
<text x="211.7" y="64" transform="rotate(-90 211.7 64)">V+</text>
<text x="219" y="64.5">6</text>
<text x="219.2" y="64">OP193FS</text>
<text x="222.1" y="61.4">U3</text>
<text x="234.9" y="61.8">0R</text>
<text x="270.6" y="64.4">J2</text>
<text x="58.1" y="70.7">1u</text>
<text x="61.7" y="70.7">X5R</text>
<text x="66.5" y="70.7">16V</text>
<text x="67.2" y="68.2">C6</text>
<text x="108" y="66.9">330k</text>
<text x="180.3" y="66.9">R3</text>
<text x="180.3" y="69.4">2M2</text>
<text x="191.8" y="66.9">R17</text>
<text x="191.8" y="69.4">2M2</text>
<text x="211.7" y="68.5" transform="rotate(-90 211.7 68.5)">V-</text>
<text x="245" y="70.7">C5</text>
<text x="259.1" y="66.9">Phoenix</text>
<text x="267.7" y="66.9">Contact</text>
<text x="276.2" y="66.9">1935161</text>
<text x="234.6" y="73.3">Panasonic</text>
<text x="245.5" y="73.3">FC 180u</text>
<text x="255" y="73.3">63V</text>
<text x="31" y="82.1">GND</text>
<text x="43.7" y="82.1">GND</text>
<text x="71.6" y="82.1">GND</text>
<text x="79.2" y="82.1">GND</text>
<text x="103.4" y="82.1">GND</text>
<text x="132.6" y="82.1">GND</text>
<text x="154.2" y="82.1">GND</text>
<text x="175.8" y="82.1">GND</text>
<text x="187.2" y="82.1">GND</text>
<text x="208.8" y="82.1">GND</text>
<text x="257" y="82.1">GND</text>
<text x="165.1" y="95.4">TP2</text>
<text x="182.2" y="93.6">R15</text>
<text x="165.1" y="97.9">MinPulse</text>
<text x="182.1" y="96.1">2M2</text>
<text x="111.7" y="107.5">+1V8</text>
<text x="152.3" y="107.5">+1V8</text>
<text x="170.1" y="107.5">+1V8</text>
<text x="198.9" y="107.5">+BATT</text>
<text x="214.5" y="107.5">+1V8</text>
<text x="250.1" y="107.5">+1V8</text>
<text x="17.3" y="111.4">+BATT</text>
<text x="57" y="111.4">+1V8</text>
<text x="22.9" y="124.1">0R</text>
<text x="22.9" y="121.5">R14</text>
<text x="33.6" y="125.3">AP7370-18W5</text>
<text x="39.3" y="122.8">U4</text>
<text x="157.5" y="121.5">R6</text>
<text x="157.5" y="124.1">10k</text>
<text x="180.3" y="122.8">J3</text>
<text x="180.3" y="125.3">Conn_01x03_Pin</text>
<text x="205.7" y="120.6">D2</text>
<text x="205.7" y="123.1">LG L29K</text>
<text x="219.7" y="121.5">R7</text>
<text x="219.7" y="124.1">10k</text>
<text x="255.3" y="121.5">R8</text>
<text x="255.3" y="124.1">10k</text>
<text x="36.1" y="129.1">VI</text>
<text x="42.6" y="129.1">VO</text>
<text x="85.1" y="126.6">C7</text>
<text x="85.1" y="129.1">100nF</text>
<text x="92.1" y="129.1">50V</text>
<text x="115.2" y="127.5" transform="rotate(-90 115.2 127.5)">VCC</text>
<text x="115.6" y="129.1">~{RESET}/PA0</text>
<text x="122.7" y="131.7">PA1</text>
<text x="204.5" y="130.4">R5</text>
<text x="41.5" y="132.8" transform="rotate(-90 41.5 132.8)">GND</text>
<text x="97.6" y="135.5">U5</text>
<text x="122.7" y="134.2">PA2</text>
<text x="122.7" y="136.8">PA3</text>
<text x="204.5" y="132.9">2k2</text>
<text x="24.1" y="138">C8</text>
<text x="24.1" y="140.6">4u7</text>
<text x="28.9" y="140.6">X5R</text>
<text x="33.7" y="140.6">50V</text>
<text x="43" y="140.6">4u7</text>
<text x="47.7" y="140.6">X5R</text>
<text x="52.6" y="140.6">50V</text>
<text x="53.2" y="138">C9</text>
<text x="87" y="138">ATtiny402-SS</text>
<text x="122.7" y="139.3">PA6</text>
<text x="122.7" y="141.8">PA7</text>
<text x="115.2" y="148.1" transform="rotate(-90 115.2 148.1)">GND</text>
<text x="180.3" y="146.9">470R</text>
<text x="181.5" y="144.4">R9</text>
<text x="204.5" y="149.5">Q1</text>
<text x="238.8" y="149.5">SW1</text>
<text x="274.3" y="149.5">SW2</text>
<text x="18.3" y="152">GND</text>
<text x="38.6" y="152">GND</text>
<text x="57.7" y="152">GND</text>
<text x="193" y="154.5">R10</text>
<text x="204.5" y="152">BC847</text>
<text x="221" y="153.3">100nF</text>
<text x="221" y="150.7">C11</text>
<text x="228" y="153.3">50V</text>
<text x="238.8" y="152">SW_Push</text>
<text x="256.6" y="150.7">C12</text>
<text x="256.6" y="153.3">100nF</text>
<text x="263.6" y="153.3">50V</text>
<text x="274.3" y="152">SW_Push</text>
<text x="79.2" y="158.3">GND</text>
<text x="112.3" y="158.3">GND</text>
<text x="193" y="157.1">2k2</text>
<text x="110.4" y="163.4">+1V8 +1V8</text>
<text x="152.9" y="164.7">GND</text>
<text x="170.7" y="164.7">GND</text>
<text x="188.5" y="164.7">GND</text>
<text x="199.9" y="164.7">GND</text>
<text x="215.1" y="164.7">GND</text>
<text x="232.9" y="164.7">GND</text>
<text x="250.7" y="164.7">GND</text>
<text x="268.5" y="164.7">GND</text>
<text x="20.3" y="171">H1</text>
<text x="20.3" y="173.6">MountingHole</text>
<text x="20.3" y="177.4">H2</text>
<text x="20.3" y="179.9">MountingHole</text>
<text x="74.9" y="177.4">100nF</text>
<text x="74.9" y="174.9">C13</text>
<text x="82" y="177.4">50V</text>
<text x="94" y="177.4">100nF</text>
<text x="94" y="174.9">C14</text>
<text x="101" y="177.4">50V</text>
<text x="106.6" y="178.7">X1</text>
<text x="113.9" y="178" transform="rotate(-90 113.9 178)">Vcc</text>
<text x="116.3" y="179.9">OUT</text>
<text x="119" y="177.7" transform="rotate(-90 119 177.7)">VIO</text>
<text x="130.8" y="174.1">TP1</text>
<text x="130.8" y="176.6">32kHz</text>
<text x="97.4" y="181.2">SG-3031CM</text>
<text x="116.4" y="183.6" transform="rotate(-90 116.4 183.6)">GND</text>
<text x="69.1" y="193.9">GND</text>
<text x="88.1" y="193.9">GND</text>
<text x="113.5" y="193.9">GND</text>
</g>
<g font-size="1.8" fill="#989898">
<text x="244.4" y="28.8">U1B</text>
<text x="211.4" y="33.9">U1A</text>
<text x="241.7" y="31.3">LT1178S8</text>
<text x="208.4" y="41.5">+</text>
<text x="208.6" y="36.4">LT1178S8</text>
<text x="241.4" y="36.4">+</text>
<text x="262.5" y="40.5" transform="rotate(-90 262.5 40.5)">V-</text>
<text x="262.5" y="36" transform="rotate(-90 262.5 36)">V+</text>
<text x="262.9" y="36.4">U1C</text>
<text x="262.9" y="39">LT1178S8</text>
<text x="160" y="52">C4</text>
<text x="160" y="54.6">1000u</text>
<text x="167.2" y="54.6">50V</text>
<text x="158.8" y="153.3">100nF</text>
<text x="158.8" y="150.7">C10</text>
<text x="165.8" y="153.3">50V</text>
</g>
<g font-size="1.8" fill="#aaa">
<text x="239.3" y="35.3">3</text>
<text x="261.4" y="31.8" transform="rotate(-90 261.4 31.8)">6</text>
<text x="206.3" y="40.4">1</text>
<text x="239.3" y="40.4">4</text>
<text x="252" y="37.8">5</text>
<text x="206.3" y="45.5">8</text>
<text x="219" y="42.9">7</text>
<text x="261.4" y="43.3" transform="rotate(-90 261.4 43.3)">2</text>
</g>
<g font-size="1.8" fill="#a90000">
<text x="77.2" y="40.1" transform="rotate(-90 77.2 40.1)">6</text>
<text x="27.9" y="45.5">1</text>
<text x="27.9" y="48">2</text>
<text x="67.9" y="50.5">4</text>
<text x="85.7" y="48">1</text>
<text x="85.7" y="53.1">3</text>
<text x="210.6" y="59.8" transform="rotate(-90 210.6 59.8)">7</text>
<text x="73.4" y="62.9" transform="rotate(-90 73.4 62.9)">5</text>
<text x="81" y="62.9" transform="rotate(-90 81 62.9)">2</text>
<text x="206.3" y="62">3</text>
<text x="206.3" y="67.1">2</text>
<text x="210.6" y="71.2" transform="rotate(-90 210.6 71.2)">4</text>
<text x="213.1" y="70.6" transform="rotate(-90 213.1 70.6)">1</text>
<text x="215.6" y="69.9" transform="rotate(-90 215.6 69.9)">5</text>
<text x="267.9" y="69.6">1</text>
<text x="267.9" y="72.1">2</text>
<text x="114" y="122.6" transform="rotate(-90 114 122.6)">1</text>
<text x="175.2" y="120.4">1</text>
<text x="175.2" y="122.9">2</text>
<text x="175.2" y="125.5">3</text>
<text x="33.6" y="128">1</text>
<text x="46.3" y="128">5</text>
<text x="127.6" y="130.6">4</text>
<text x="127.6" y="128">6</text>
<text x="40.4" y="135.3" transform="rotate(-90 40.4 135.3)">2</text>
<text x="127.6" y="133.1">5</text>
<text x="127.6" y="135.6">7</text>
<text x="127.6" y="138.2">2</text>
<text x="127.6" y="140.7">3</text>
<text x="203.9" y="146.8" transform="rotate(-90 203.9 146.8)">3</text>
<text x="114" y="150.6" transform="rotate(-90 114 150.6)">8</text>
<text x="196.5" y="151.8">1</text>
<text x="203.9" y="154.4" transform="rotate(-90 203.9 154.4)">2</text>
<text x="112.8" y="173.4" transform="rotate(-90 112.8 173.4)">4</text>
<text x="117.9" y="173.4" transform="rotate(-90 117.9 173.4)">1</text>
<text x="121.2" y="178.8">3</text>
<text x="115.3" y="186.1" transform="rotate(-90 115.3 186.1)">2</text>
</g>
<g font-size="1.8" fill="#0000c2">
<text x="20.3" y="53.1">3</text>
<text x="22.7" y="53.1">...</text>
<text x="25.7" y="53.1">10</text>
<text x="29.3" y="53.1">V</text>
<text x="107.9" y="57.4">4M7</text>
<text x="107.9" y="59.4">2M2</text>
<text x="113" y="57.4">/</text>
<text x="113" y="59.4">/</text>
<text x="115.5" y="57.4">330k</text>
<text x="115.5" y="59.4">330k</text>
<text x="125.6" y="57.4">24.4V</text>
<text x="125.6" y="59.4">12.3V</text>
<text x="270.5" y="77.2">Slave</text>
<text x="276.8" y="77.2">Clock</text>
<text x="180.3" y="128">UPDI</text>
<text x="238.8" y="154.7">STEP</text>
<text x="274.3" y="154.7">PAUSE</text>
<text x="72.4" y="183.9">Alternative:</text>
<text x="84.2" y="183.9">ASH7KW-32.768KHZ-L-T</text>
</g>
<g font-size="1.8" fill="#0f0f0f">
<text x="250.2" y="64.4">SlaveClock</text>
<text x="132.1" y="130.5">MinPulse</text>
<text x="132.1" y="127.9">~{RESET}/UPDI</text>
<text x="132.1" y="133">LED</text>
<text x="132.1" y="135.5">32kHz</text>
<text x="132.1" y="140.6">Key2</text>
<text x="132.1" y="138.1">Key1</text>
</g>
<g font-size=".7" fill="#006464">
<text x="216.3" y="65.9" transform="rotate(-90 216.3 65.9)">NULL</text>
<text x="213.8" y="67.2" transform="rotate(-90 213.8 67.2)">NULL</text>
</g>
</svg>
